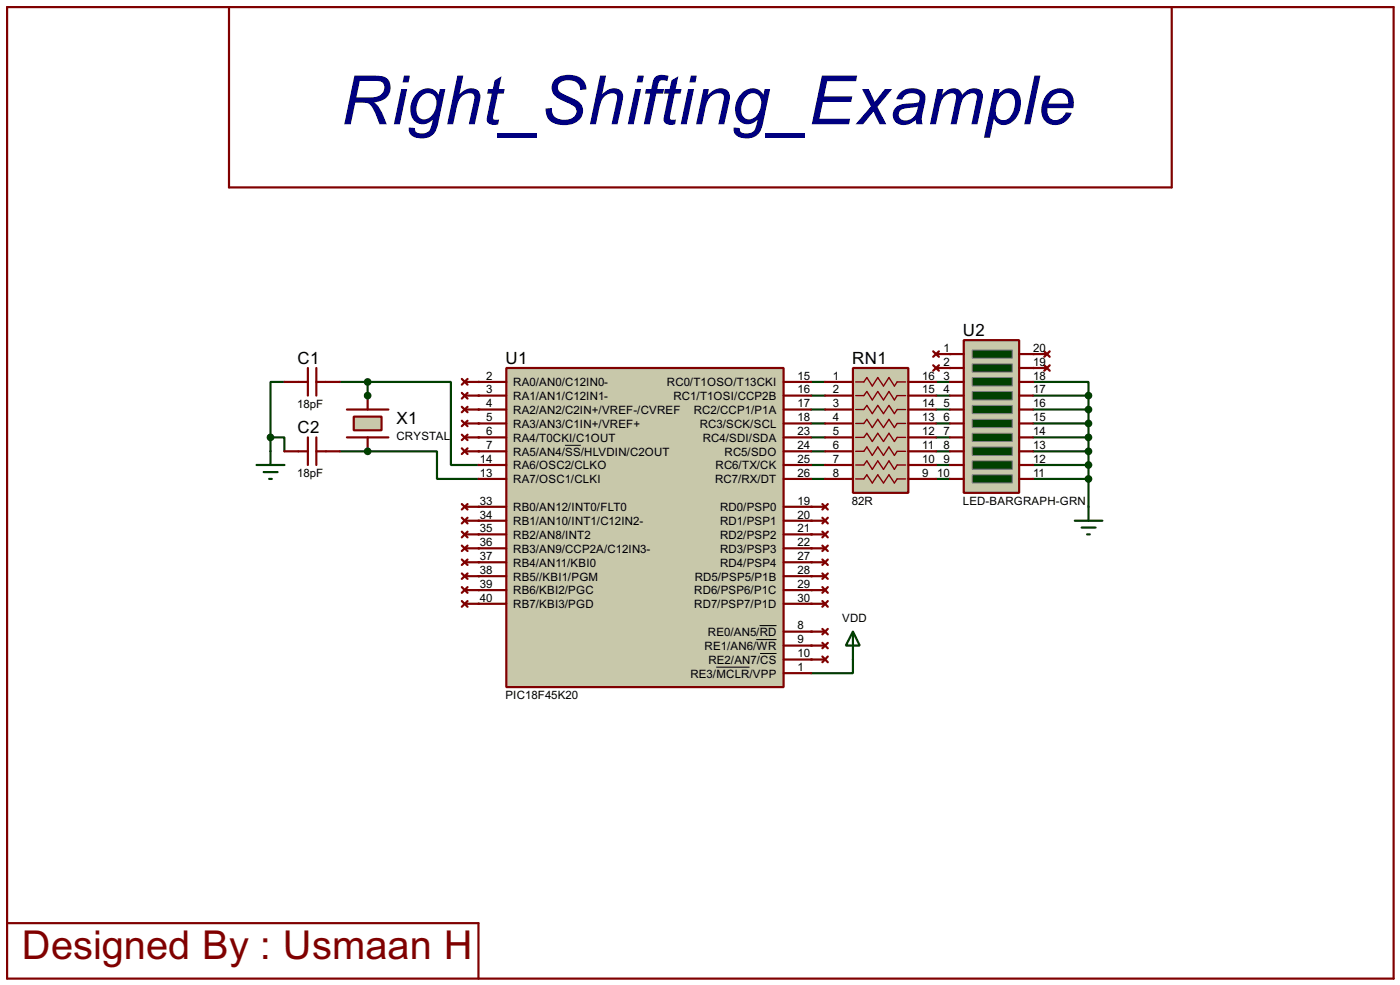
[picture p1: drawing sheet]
<svg xmlns="http://www.w3.org/2000/svg" width="256mm" height="180mm" viewBox="0 0 256 180" stroke-linecap="round" stroke-linejoin="round" font-family="sans-serif">
<path d="M199.4 72.4v20.4" fill="none" stroke="#004000" stroke-width=".4"/>
<g fill="#004000">
<circle cx="87.7" cy="80.1" r=".2"/>
<circle cx="87.7" cy="82.6" r=".2"/>
<circle cx="87.7" cy="92.8" r=".2"/>
<circle cx="87.7" cy="95.3" r=".2"/>
<circle cx="87.7" cy="97.8" r=".2"/>
<circle cx="87.7" cy="100.4" r=".2"/>
<circle cx="87.7" cy="102.9" r=".2"/>
<circle cx="87.7" cy="105.5" r=".2"/>
<circle cx="87.7" cy="108" r=".2"/>
<circle cx="87.7" cy="110.5" r=".2"/>
</g>
<path d="M148.6 69.9h2.6M148.6 77.5h2.6M148.6 80.1h2.6M148.6 82.6h2.6M148.6 85.1h2.6M148.6 87.7h2.6" fill="none" stroke="#004000" stroke-width=".4"/>
<g fill="#004000">
<circle cx="148.6" cy="92.8" r=".2"/>
<circle cx="148.6" cy="95.3" r=".2"/>
<circle cx="148.6" cy="97.8" r=".2"/>
<circle cx="148.6" cy="100.4" r=".2"/>
<circle cx="148.6" cy="102.9" r=".2"/>
<circle cx="148.6" cy="105.5" r=".2"/>
<circle cx="148.6" cy="108" r=".2"/>
<circle cx="148.6" cy="110.5" r=".2"/>
<circle cx="148.6" cy="115.6" r=".2"/>
<circle cx="148.6" cy="118.2" r=".2"/>
<circle cx="148.6" cy="120.7" r=".2"/>
</g>
<path d="M148.6 72.4h2.6M148.6 75h2.6M156.3 120.7v2.5h-7.7" fill="none" stroke="#004000" stroke-width=".4"/>
<g fill="#004000">
<circle cx="87.7" cy="69.9" r=".2"/>
<circle cx="87.7" cy="72.4" r=".2"/>
<circle cx="87.7" cy="75" r=".2"/>
<circle cx="87.7" cy="77.5" r=".2"/>
<circle cx="174" cy="64.8" r=".2"/>
<circle cx="174" cy="67.4" r=".2"/>
</g>
<path d="M171.5 69.9h2.5M171.5 72.4h2.5M171.5 75h2.5M171.5 77.5h2.5M171.5 80.1h2.5M171.5 82.6h2.5" fill="none" stroke="#004000" stroke-width=".4"/>
<g fill="#004000">
<circle cx="189.3" cy="64.8" r=".2"/>
<circle cx="189.3" cy="67.4" r=".2"/>
</g>
<path d="M189.3 69.9h10.1v2.5h-10.1M189.3 75h10.1M189.3 77.5h10.1M171.5 85.1h2.5M171.5 87.7h2.5M189.3 80.1h10.1M189.3 82.6h10.1M189.3 85.1h10.1M189.3 87.7h10.1" fill="none" stroke="#004000" stroke-width=".4"/>
<circle cx="67.4" cy="82.6" r=".2" fill="#004000"/>
<path d="M62.3 82.6h17.8v5.1h7.6" fill="none" stroke="#004000" stroke-width=".4"/>
<circle cx="67.4" cy="72.4" r=".2" fill="#004000"/>
<path d="M52.1 69.9h-2.5v10.2M62.3 69.9h5.1M67.4 69.9h15.2v15.2h5.1M67.4 69.9v2.5M49.6 80.1h2.5v2.5M49.6 80.1v2.5M156.3 115.6l1.2 2.6h-2.5zM156.3 115.6v5.1" fill="none" stroke="#004000" stroke-width=".4"/>
<path d="M1.3 1.3h254v177.8h-254zM42 1.3v33h172.7v-33M1.3 169h86.4v10.1" fill="none" stroke="#800000" stroke-width=".4"/>
<path d="M156.3 67.4h10.1v22.8h-10.1z" fill="#c8c8aa" stroke="#800000" stroke-width=".4"/>
<path d="M156.8 69.9h1.5l.5-.8 1 1.6 1-1.6 1.1 1.6 1-1.6 1 1.6 .5-.8h1.5M156.8 72.4h1.5l.5-.7 1 1.5 1-1.5 1.1 1.5 1-1.5 1 1.5 .5-.8h1.5M156.8 75h1.5l.5-.8 1 1.5 1-1.5 1.1 1.5 1-1.5 1 1.5 .5-.7h1.5M156.8 77.5h1.5l.5-.7 1 1.5 1-1.5 1.1 1.5 1-1.5 1 1.5 .5-.8h1.5M156.8 80.1h1.5l.5-.8 1 1.5 1-1.5 1.1 1.5 1-1.5 1 1.5 .5-.7h1.5M156.8 82.6h1.5l.5-.8 1 1.6 1-1.6 1.1 1.6 1-1.6 1 1.6 .5-.8h1.5M156.8 85.1h1.5l.5-.7 1 1.5 1-1.5 1.1 1.5 1-1.5 1 1.5 .5-.8h1.5M156.8 87.7h1.5l.5-.8 1 1.5 1-1.5 1.1 1.5 1-1.5 1 1.5 .5-.7h1.5" fill="none" stroke="#800000" stroke-width=".25"/>
<g fill="none" stroke="#800000" stroke-width=".4">
<path d="M84.6 69.4l1.1 1M84.6 71.9l1.1 1.1M84.6 74.5l1.1 1M84.6 77l1.1 1M84.6 79.6l1.1 1M85.1 69.9h2.6M85.1 72.4h2.6M85.1 75h2.6M85.1 77.5h2.6M85.7 69.4l-1.1 1M85.7 71.9l-1.1 1.1M85.7 74.5l-1.1 1"/>
<path d="M85.7 77l-1.1 1M85.7 79.6l-1.1 1M151.2 69.9h5.1M151.2 72.4h5.1M151.2 75h5.1M151.2 77.5h5.1M166.4 69.9h5.1M166.4 72.4h5.1M166.4 75h5.1M166.4 77.5h5.1M84.6 82.1l1.1 1M84.6 92.3l1.1 1"/>
<path d="M84.6 94.8l1.1 1M84.6 97.3l1.1 1.1M84.6 99.9l1.1 1M85.1 80.1h2.6M85.1 82.6h2.6M85.1 92.8h2.6M85.1 95.3h2.6M85.1 97.8h2.6M85.7 82.1l-1.1 1M85.7 92.3l-1.1 1M85.7 94.8l-1.1 1M85.7 97.3l-1.1 1.1"/>
<path d="M85.7 99.9l-1.1 1M148.6 92.8h2.6M148.6 95.3h2.6M148.6 97.8h2.6M150.7 99.9l1 1M150.7 97.3l1 1.1M150.7 94.8l1 1M150.7 92.3l1 1M151.2 80.1h5.1M151.2 82.6h5.1M151.2 85.1h5.1M151.2 87.7h5.1"/>
<path d="M151.7 99.9l-1 1M151.7 97.3l-1 1.1M151.7 94.8l-1 1M151.7 92.3l-1 1M166.4 80.1h5.1M166.4 82.6h5.1M166.4 85.1h5.1M166.4 87.7h5.1M84.6 102.4l1.1 1M84.6 105l1.1 1M84.6 107.5l1.1 1M84.6 110l1.1 1.1"/>
<path d="M85.1 100.4h2.6M85.1 102.9h2.6M85.1 105.5h2.6M85.1 108h2.6M85.1 110.5h2.6M85.7 102.4l-1.1 1M85.7 105l-1.1 1M85.7 107.5l-1.1 1M85.7 110l-1.1 1.1M148.6 100.4h2.6M148.6 102.9h2.6M148.6 105.5h2.6"/>
<path d="M148.6 108h2.6M148.6 110.5h2.6M148.6 115.6h2.6M148.6 118.2h2.6M150.7 115.1l1 1M150.7 117.7l1 1M150.7 110l1 1.1M150.7 107.5l1 1M150.7 105l1 1M150.7 102.4l1 1M151.7 115.1l-1 1M151.7 117.7l-1 1"/>
<path d="M151.7 110l-1 1.1M151.7 107.5l-1 1M151.7 105l-1 1M151.7 102.4l-1 1M148.6 120.7h2.6M150.7 120.2l1 1M151.7 120.2l-1 1"/>
</g>
<path d="M196.9 95.3h5.1M198.2 96.6h2.5M199.2 97.8h.5M199.4 92.8v2.5" fill="none" stroke="#004000" stroke-width=".4"/>
<g fill="#004000" stroke="#004000" stroke-width=".4">
<circle cx="199.4" cy="72.4" r=".5"/>
<circle cx="199.4" cy="75" r=".5"/>
<circle cx="199.4" cy="77.5" r=".5"/>
<circle cx="199.4" cy="80.1" r=".5"/>
<circle cx="199.4" cy="82.6" r=".5"/>
<circle cx="199.4" cy="85.1" r=".5"/>
<circle cx="199.4" cy="87.7" r=".5"/>
</g>
<path d="M92.8 67.4h50.8v58.4h-50.8z" fill="#c8c8aa" stroke="#800000" stroke-width=".4"/>
<g fill="none" stroke="#800000" stroke-width=".4">
<path d="M87.7 69.9h5.1M87.7 77.5h5.1M87.7 72.4h5.1M87.7 75h5.1M143.6 69.9h5M143.6 77.5h5M143.6 72.4h5M143.6 75h5M171 64.3l1 1M171 66.9l1 1M171.5 64.8h2.5M171.5 67.4h2.5"/>
<path d="M172 64.3l-1 1M172 66.9l-1 1M189.3 64.8h2.5M189.3 67.4h2.5M191.3 64.3l1 1M191.3 66.9l1 1M192.3 64.3l-1 1M192.3 66.9l-1 1M87.7 80.1h5.1M87.7 82.6h5.1M87.7 85.1h5.1M87.7 87.7h5.1"/>
<path d="M87.7 92.8h5.1M87.7 95.3h5.1M87.7 97.8h5.1M143.6 80.1h5M143.6 82.6h5M143.6 85.1h5M143.6 87.7h5M143.6 92.8h5M143.6 95.3h5M143.6 97.8h5M87.7 100.4h5.1M87.7 102.9h5.1"/>
<path d="M87.7 105.5h5.1M87.7 108h5.1M87.7 110.5h5.1M143.6 100.4h5M143.6 102.9h5M143.6 105.5h5M143.6 108h5M143.6 110.5h5M143.6 115.6h5M143.6 118.2h5M143.6 120.7h5M143.6 123.2h5"/>
</g>
<path d="M103.5 81.5h2.9M138.6 117.1h3.7M139.2 114.5h3.1M139.3 119.6h3M131.2 122.1h6.1" fill="none" stroke="#000" stroke-width=".18"/>
<path d="M176.6 62.3h10.1v27.9h-10.1z" fill="#c8c8aa" stroke="#800000" stroke-width=".4"/>
<g fill="#004000" stroke="#808080" stroke-width=".18">
<path d="M178.1 64.1h7.4v1.5h-7.4z"/>
<path d="M178.1 66.6h7.4v1.5h-7.4z"/>
<path d="M178.1 69.1h7.4v1.6h-7.4z"/>
<path d="M178.1 71.7h7.4v1.5h-7.4z"/>
<path d="M178.1 74.2h7.4v1.5h-7.4z"/>
<path d="M178.1 76.8h7.4v1.5h-7.4z"/>
<path d="M178.1 79.3h7.4v1.5h-7.4z"/>
<path d="M178.1 81.8h7.4v1.6h-7.4z"/>
<path d="M178.1 84.4h7.4v1.5h-7.4z"/>
<path d="M178.1 86.9h7.4v1.5h-7.4z"/>
</g>
<g fill="none" stroke="#800000" stroke-width=".4">
<path d="M63.6 75h7.6M174 64.8h2.6M174 67.4h2.6M174 69.9h2.6M174 72.4h2.6M174 75h2.6M174 77.5h2.6M186.7 64.8h2.6M186.7 67.4h2.6M186.7 69.9h2.6M186.7 72.4h2.6M186.7 75h2.6"/>
<path d="M186.7 77.5h2.6M63.6 80.1h7.6M174 80.1h2.6M174 82.6h2.6M174 85.1h2.6M174 87.7h2.6M186.7 80.1h2.6M186.7 82.6h2.6M186.7 85.1h2.6M186.7 87.7h2.6"/>
</g>
<path d="M64.8 76.3h5.1v2.5h-5.1z" fill="#c8c8aa" stroke="#800000" stroke-width=".4"/>
<path d="M52.1 69.9h4.3M56.4 67.4v5M58 67.4v5M58 69.9h4.3M67.4 72.4v2.6M52.1 82.6h4.3M56.4 80.1v5M58 80.1v5M58 82.6h4.3M67.4 80.1v2.5" fill="none" stroke="#800000" stroke-width=".4"/>
<g fill="#004000" stroke="#004000" stroke-width=".4">
<circle cx="67.3" cy="82.6" r=".5"/>
<circle cx="67.3" cy="72.4" r=".5"/>
<circle cx="49.5" cy="80.1" r=".5"/>
<circle cx="67.3" cy="69.9" r=".5"/>
</g>
<path d="M47 85.1h5.1M48.3 86.4h2.6M49.3 87.7h.5M49.6 82.6v2.5" fill="none" stroke="#004000" stroke-width=".4"/>
<text font-size="13.9" fill="#000080" x="62.5" y="22.8">Right_Shifting_Example</text>
<text font-size="8.2" fill="#800000" x="4" y="175.6">Designed By : Usmaan H</text>
<g font-size="3.5">
<text x="176.4" y="61.4">U2</text>
<text x="54.5" y="66.6">C1</text>
<text x="92.6" y="66.6">U1</text>
<text x="156.1" y="66.6">RN1</text>
<text x="72.7" y="77.6">X1</text>
<text x="54.5" y="79.3">C2</text>
</g>
<g font-size="2.4">
<text x="172.9" y="64.4">1</text>
<text x="189.3" y="64.4">20</text>
<text x="89.1" y="69.5">2</text>
<text x="89.1" y="72">3</text>
<text x="94" y="70.7">RA0/AN0/C12IN0-</text>
<text x="122.2" y="70.7">RC0/T1OSO/T13CKI</text>
<text x="146.1" y="69.5">15</text>
<text x="146.1" y="72">16</text>
<text x="152.6" y="69.5">1</text>
<text x="152.6" y="72">2</text>
<text x="169" y="69.5">16</text>
<text x="169" y="72">15</text>
<text x="172.9" y="67">2</text>
<text x="172.9" y="69.5">3</text>
<text x="172.9" y="72">4</text>
<text x="189.3" y="67">19</text>
<text x="189.3" y="69.5">18</text>
<text x="189.3" y="72">17</text>
<text x="54.5" y="74.6">18pF</text>
<text x="89.1" y="74.6">4</text>
<text x="89.1" y="77.1">5</text>
<text x="94" y="73.2">RA1/AN1/C12IN1-</text>
<text x="94" y="75.8">RA2/AN2/C2IN+/VREF-/CVREF</text>
<text x="123.4" y="73.2">RC1/T1OSI/CCP2B</text>
<text x="127.1" y="75.8">RC2/CCP1/P1A</text>
<text x="146.1" y="77.1">18</text>
<text x="146.1" y="74.6">17</text>
<text x="152.6" y="74.6">3</text>
<text x="152.6" y="77.1">4</text>
<text x="169" y="74.6">14</text>
<text x="169" y="77.1">13</text>
<text x="172.9" y="74.6">5</text>
<text x="172.9" y="77.1">6</text>
<text x="189.3" y="74.6">16</text>
<text x="189.3" y="77.1">15</text>
<text x="72.6" y="80.6">CRYSTAL</text>
<text x="89.1" y="79.7">6</text>
<text x="89.1" y="82.2">7</text>
<text x="94" y="80.8">RA4/T0CKI/C1OUT</text>
<text x="94" y="83.4">RA5/AN4/SS/HLVDIN/C2OUT</text>
<text x="94" y="78.3">RA3/AN3/C1IN+/VREF+</text>
<text x="128.2" y="78.3">RC3/SCK/SCL</text>
<text x="128.7" y="80.8">RC4/SDI/SDA</text>
<text x="132.7" y="83.4">RC5/SDO</text>
<text x="146.1" y="79.7">23</text>
<text x="146.1" y="82.2">24</text>
<text x="152.6" y="79.7">5</text>
<text x="152.6" y="82.2">6</text>
<text x="169" y="79.7">12</text>
<text x="169" y="82.2">11</text>
<text x="172.9" y="79.7">7</text>
<text x="172.9" y="82.2">8</text>
<text x="189.3" y="79.7">14</text>
<text x="189.3" y="82.2">13</text>
<text x="54.5" y="87.3">18pF</text>
<text x="87.9" y="84.7">14</text>
<text x="87.9" y="87.3">13</text>
<text x="94" y="85.9">RA6/OSC2/CLKO</text>
<text x="94" y="88.5">RA7/OSC1/CLKI</text>
<text x="131" y="88.5">RC7/RX/DT</text>
<text x="131.1" y="85.9">RC6/TX/CK</text>
<text x="146.1" y="84.7">25</text>
<text x="146.1" y="87.3">26</text>
<text x="152.6" y="84.7">7</text>
<text x="152.6" y="87.3">8</text>
<text x="169" y="84.7">10</text>
<text x="169" y="87.3">9</text>
<text x="171.7" y="87.3">10</text>
<text x="172.9" y="84.7">9</text>
<text x="189.3" y="84.7">12</text>
<text x="189.3" y="87.3">11</text>
<text x="87.9" y="92.4">33</text>
<text x="87.9" y="94.9">34</text>
<text x="94" y="93.6">RB0/AN12/INT0/FLT0</text>
<text x="131.9" y="93.6">RD0/PSP0</text>
<text x="146.1" y="92.4">19</text>
<text x="146.1" y="94.9">20</text>
<text x="156.1" y="92.4">82R</text>
<text x="176.4" y="92.4">LED-BARGRAPH-GRN</text>
<text x="87.9" y="97.4">35</text>
<text x="87.9" y="100">36</text>
<text x="94" y="96.1">RB1/AN10/INT1/C12IN2-</text>
<text x="94" y="98.6">RB2/AN8/INT2</text>
<text x="94" y="101.2">RB3/AN9/CCP2A/C12IN3-</text>
<text x="131.9" y="96.1">RD1/PSP1</text>
<text x="131.9" y="98.6">RD2/PSP2</text>
<text x="131.9" y="101.2">RD3/PSP3</text>
<text x="146.1" y="97.4">21</text>
<text x="146.1" y="100">22</text>
<text x="87.9" y="102.5">37</text>
<text x="87.9" y="105.1">38</text>
<text x="87.9" y="107.6">39</text>
<text x="94" y="103.7">RB4/AN11/KBI0</text>
<text x="94" y="106.3">RB5//KBI1/PGM</text>
<text x="127.3" y="106.3">RD5/PSP5/P1B</text>
<text x="131.9" y="103.7">RD4/PSP4</text>
<text x="146.1" y="102.5">27</text>
<text x="146.1" y="105.1">28</text>
<text x="146.1" y="107.6">29</text>
<text x="87.9" y="110.1">40</text>
<text x="94" y="108.8">RB6/KBI2/PGC</text>
<text x="94" y="111.3">RB7/KBI3/PGD</text>
<text x="127.2" y="108.8">RD6/PSP6/P1C</text>
<text x="127.2" y="111.3">RD7/PSP7/P1D</text>
<text x="146.1" y="110.1">30</text>
<text x="154.3" y="113.9">VDD</text>
<text x="129.1" y="119">RE1/AN6/WR</text>
<text x="129.7" y="116.4">RE0/AN5/RD</text>
<text x="146.1" y="115.2">8</text>
<text x="146.1" y="117.8">9</text>
<text x="126.5" y="124">RE3/MCLR/VPP</text>
<text x="129.8" y="121.5">RE2/AN7/CS</text>
<text x="146.1" y="120.3">10</text>
<text x="146.1" y="122.8">1</text>
<text x="92.6" y="128">PIC18F45K20</text>
</g>
</svg>
